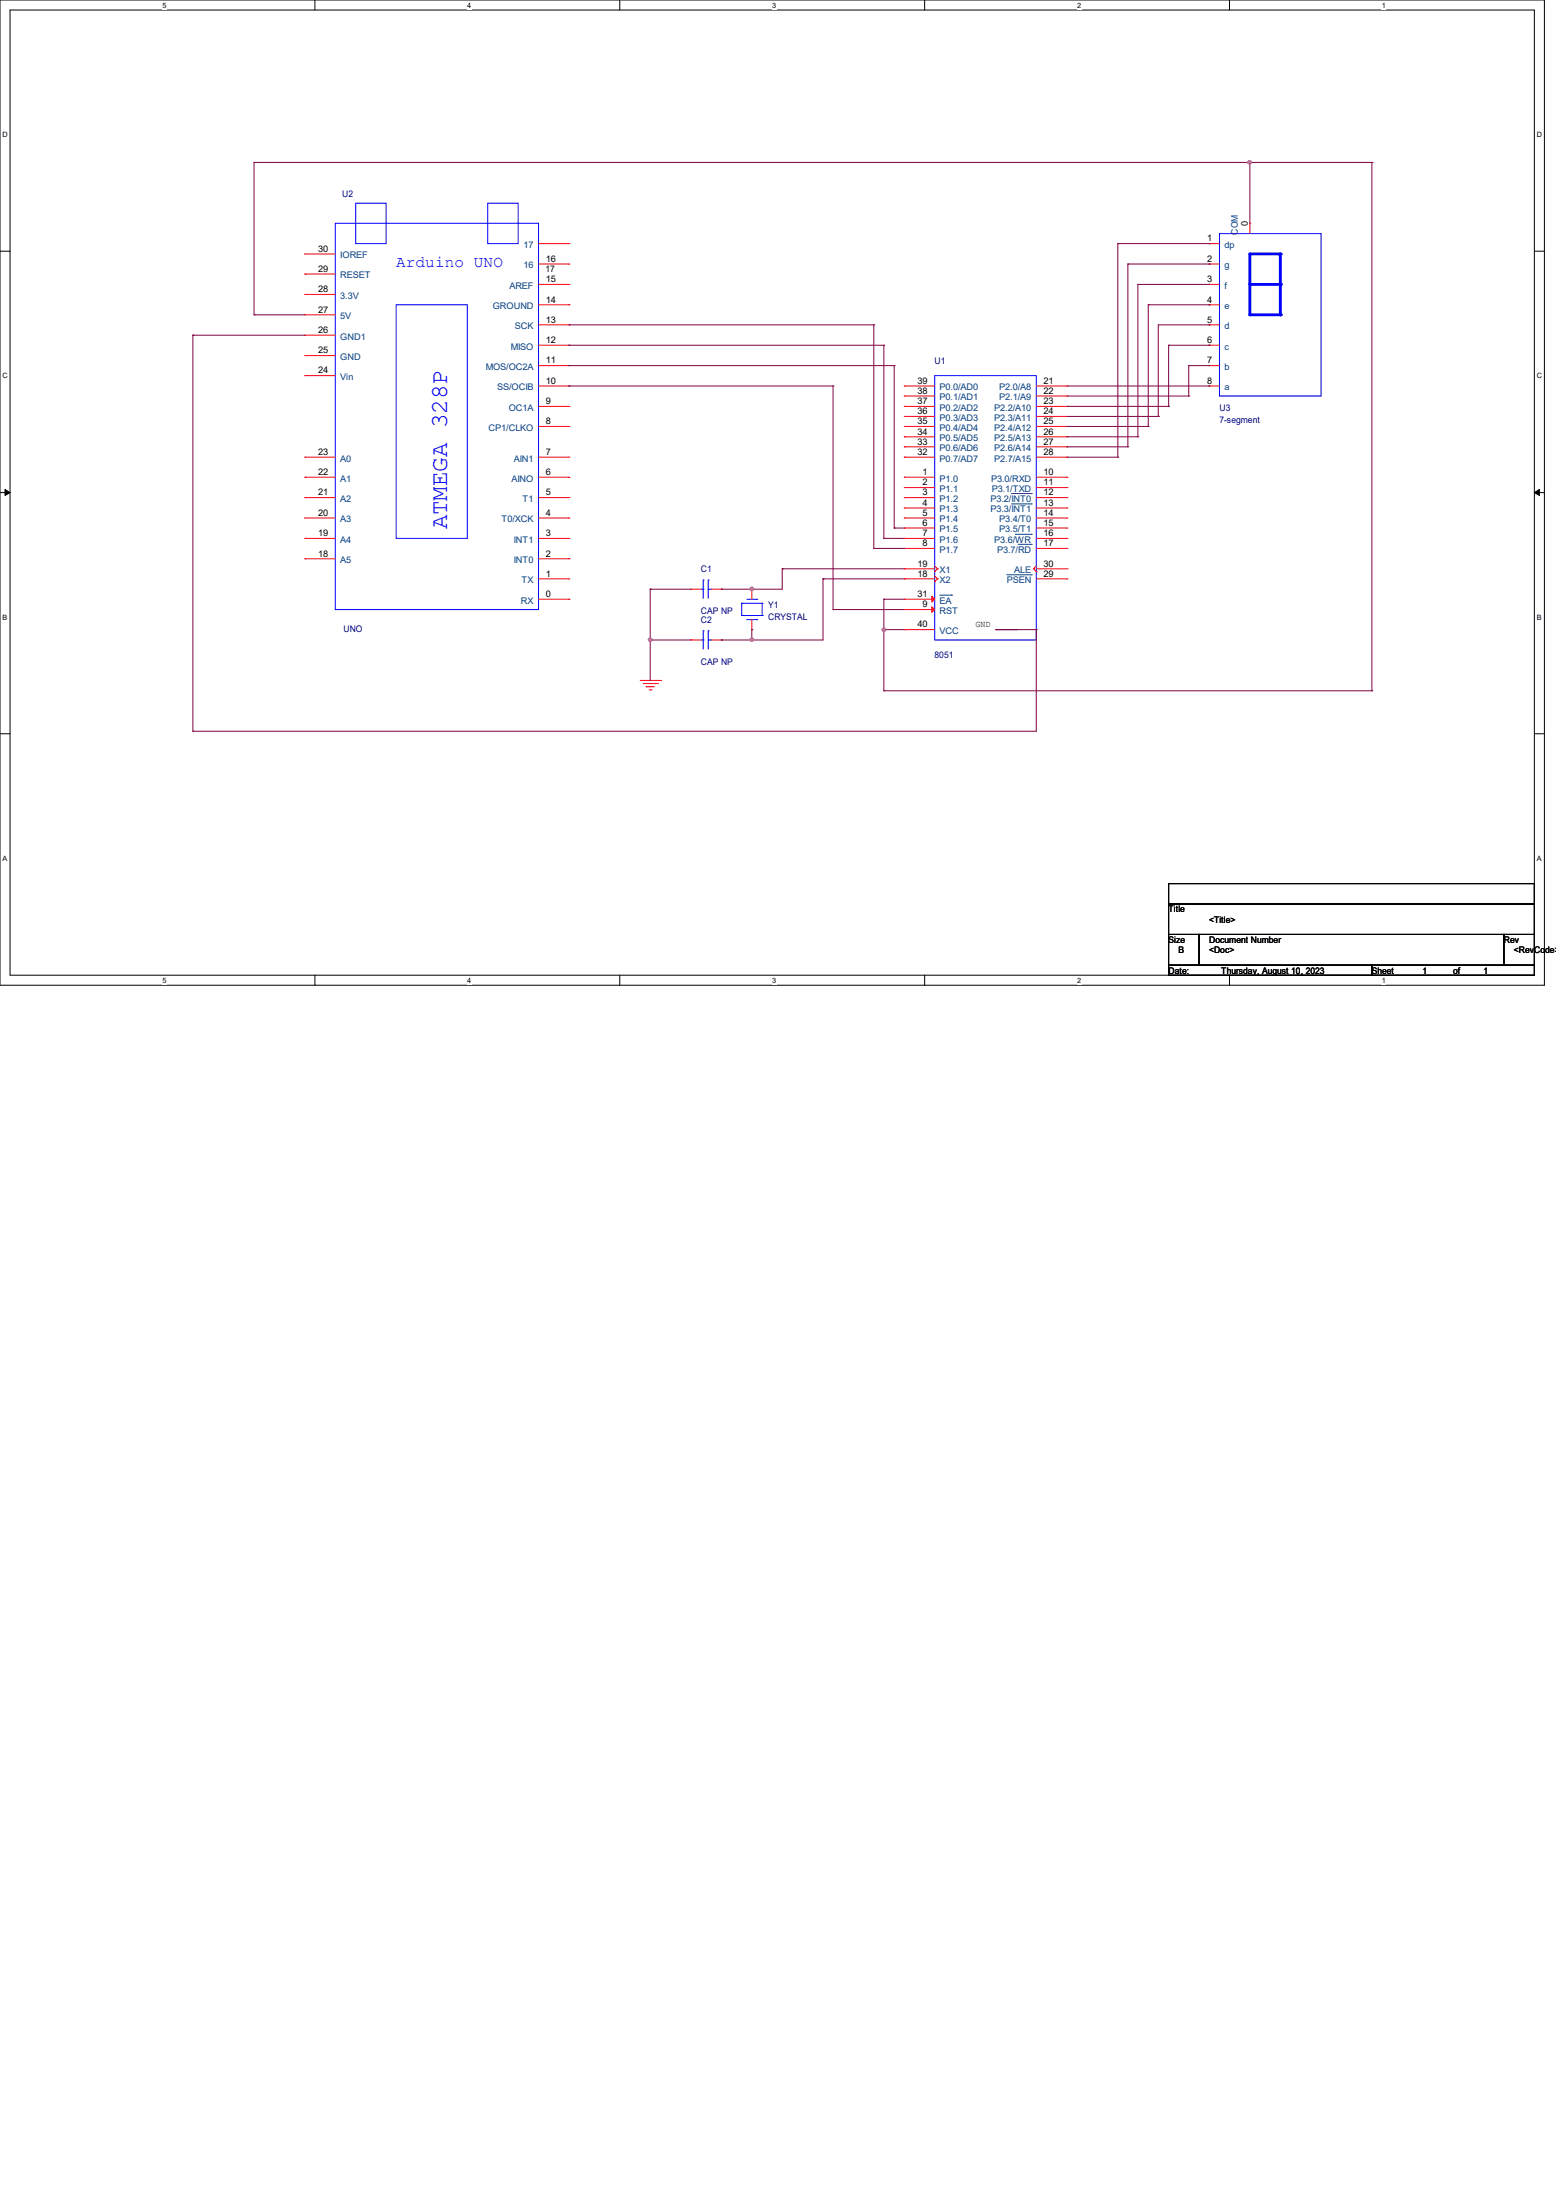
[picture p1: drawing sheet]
<svg xmlns="http://www.w3.org/2000/svg" width="210mm" height="297mm" viewBox="0 0 210 297" stroke-linecap="round" stroke-linejoin="round" font-family="sans-serif">
<path d="M0 0h208.4v133h-208.4zM1.4 1.4h205.7v130.3h-205.7z" fill="none" stroke="#000" stroke-width=".13"/>
<g fill="#fff">
<path d="M21.9 .1h.6v1.1h-.6z"/>
<path d="M21.9 131.8h.6v1.1h-.6z"/>
</g>
<path d="M42.5 0v1.4M42.5 131.7v1.3" fill="none" stroke="#000" stroke-width=".13"/>
<g fill="#fff">
<path d="M63.1 .1h.5v1.1h-.5z"/>
<path d="M63.1 131.8h.5v1.1h-.5z"/>
</g>
<path d="M83.7 0v1.4M83.7 131.7v1.3" fill="none" stroke="#000" stroke-width=".13"/>
<g fill="#fff">
<path d="M104.2 .1h.6v1.1h-.6z"/>
<path d="M104.2 131.8h.6v1.1h-.6z"/>
</g>
<path d="M124.8 0v1.4M124.8 131.7v1.3" fill="none" stroke="#000" stroke-width=".13"/>
<g fill="#fff">
<path d="M145.4 .1h.5v1.1h-.5z"/>
<path d="M145.4 131.8h.5v1.1h-.5z"/>
</g>
<path d="M165.9 0v1.4M165.9 131.7v1.3" fill="none" stroke="#000" stroke-width=".13"/>
<g fill="#fff">
<path d="M186.5 .1h.6v1.1h-.6z"/>
<path d="M186.5 131.8h.6v1.1h-.6z"/>
<path d="M.3 17.6h.8v1.1h-.8z"/>
<path d="M207.4 17.6h.8v1.1h-.8z"/>
<path d="M.3 50.2h.8v1.1h-.8z"/>
<path d="M207.4 50.2h.8v1.1h-.8z"/>
</g>
<path d="M0 33.9h1.4M207.1 33.9h1.3" fill="none" stroke="#000" stroke-width=".13"/>
<g fill="#fff">
<path d="M.3 82.8h.7v1.1h-.7z"/>
<path d="M207.4 82.8h.7v1.1h-.7z"/>
</g>
<path d="M0 66.5h1.4M207.1 66.5h1.3" fill="none" stroke="#000" stroke-width=".13"/>
<path d="M.7 66.1l.7 .4-.7 .4zM207.1 66.5l.7-.4v.8z" fill="#000" stroke="#000" stroke-width=".13"/>
<g fill="#fff">
<path d="M.3 115.3h.7v1.1h-.7z"/>
<path d="M207.4 115.3h.7v1.1h-.7z"/>
</g>
<path d="M0 99.1h1.4M134.4 85h2.8M137.2 85h.1M207.1 99.1h1.3M157.7 119.3h49.4v2.7h-49.4zM157.7 122h49.4v4.2h-49.4zM157.7 126.2h4.1v4.1h-4.1zM157.7 130.3h27.5v1.4h-27.5zM161.8 126.2h41.2v4.1h-41.2zM185.2 130.3h21.9v1.4h-21.9zM203 126.2h4.1v4.1h-4.1z" fill="none" stroke="#000" stroke-width=".13"/>
<g fill="none" stroke="#f00" stroke-width=".13">
<path d="M101.5 79.5h.1M101.5 79.5v1.4M86.4 91.9h2.8M86.8 92.3h1.9M87.2 92.7h.1M87.2 92.7h1.1M87.6 93.1h.3M87.9 93.1h.1M88.7 92.3h.1M89.2 91.9h.1M93.3 86.4h.1M93.3 86.4h1.3"/>
<path d="M96 86.4h1.4M97.4 86.4h.1M101.5 85h.1M101.5 83.7v1.3"/>
</g>
<g fill="none" stroke="#00f" stroke-width=".13">
<path d="M94.6 86.4h.3M94.9 86.4h.1M94.9 85.2h.1M94.9 85.2v2.4M95.6 85.2h.1M95.6 86.4h.1M95.6 86.4h.4M95.6 85.2v2.4M100.1 81.4h.1M100.1 83.1h.1M100.1 83.1h2.8M100.1 81.4h2.8"/>
<path d="M100.1 81.4v1.7M100.8 83.7h1.4M100.8 80.9h1.4M102.2 83.7h.1M102.2 80.9h.1M102.9 83.1h.1M102.9 81.4h.1M102.9 81.4v1.7"/>
</g>
<path d="M168.7 34.3h4.1" fill="none" stroke="#00f" stroke-width=".38"/>
<circle cx="172.8" cy="34.3" r=".19" fill="#00f"/>
<path d="M168.7 38.4h4.1" fill="none" stroke="#00f" stroke-width=".38"/>
<circle cx="172.8" cy="38.4" r=".19" fill="#00f"/>
<path d="M168.7 42.5h4.1" fill="none" stroke="#00f" stroke-width=".38"/>
<circle cx="172.8" cy="42.5" r=".19" fill="#00f"/>
<path d="M168.7 34.3v4.1" fill="none" stroke="#00f" stroke-width=".38"/>
<circle cx="168.7" cy="38.4" r=".19" fill="#00f"/>
<path d="M172.8 34.3v4.1" fill="none" stroke="#00f" stroke-width=".38"/>
<circle cx="172.8" cy="38.4" r=".19" fill="#00f"/>
<path d="M168.7 38.4v4.1" fill="none" stroke="#00f" stroke-width=".38"/>
<circle cx="168.7" cy="42.5" r=".19" fill="#00f"/>
<path d="M172.8 38.4v4.1" fill="none" stroke="#00f" stroke-width=".38"/>
<circle cx="172.8" cy="42.5" r=".19" fill="#00f"/>
<g fill="none" stroke="#00f" stroke-width=".13">
<path d="M45.3 30.1h27.4v52.2h-27.4zM48 27.4h4.1v5.5h-4.1zM65.8 27.4h4.1v5.5h-4.1zM164.6 31.5h13.7v22h-13.7zM53.5 41.1h9.6v31.6h-9.6zM126.2 50.7h13.7v35.7h-13.7zM94.6 79.5h.3M94.9 79.5h.1M94.9 78.3h.1M94.9 78.3v2.5M95.6 78.3h.1M95.6 79.5h.1"/>
<path d="M95.6 79.5h.4M95.6 78.3v2.5"/>
</g>
<g fill="none" stroke="#f00" stroke-width=".13">
<path d="M41.1 34.3h.1M41.1 37h.1M41.1 39.8h.1M41.1 34.3h4.2M41.1 37h4.2M41.1 39.8h4.2M72.7 32.9h4.1M72.7 35.6h4.1M72.7 38.4h4.1M76.8 38.4h.1M76.8 35.6h.1M76.8 32.9h.1"/>
<path d="M163.2 32.9h.1M163.2 35.6h.1M163.2 38.4h.1M163.2 32.9h1.4M163.2 35.6h1.4M163.2 38.4h1.4M168.7 30.1h.1M168.7 30.1v1.4M41.1 42.5h.1M41.1 45.3h.1M41.1 48h.1M41.1 50.7h.1"/>
<path d="M41.1 42.5h4.2M41.1 45.3h4.2M41.1 48h4.2M41.1 50.7h4.2M72.7 41.1h4.1M72.7 43.9h4.1M72.7 46.6h4.1M72.7 49.4h4.1M72.7 52.1h4.1M72.7 54.9h4.1M72.7 57.6h4.1M76.8 57.6h.1"/>
<path d="M76.8 54.9h.1M76.8 52.1h.1M76.8 49.4h.1M76.8 46.6h.1M76.8 43.9h.1M76.8 41.1h.1M122 52.1h.1M122 53.5h.1M122 54.9h.1M122 56.2h.1M122 57.6h.1M122 59h.1"/>
<path d="M122 52.1h4.2M122 53.5h4.2M122 54.9h4.2M122 56.2h4.2M122 57.6h4.2M122 59h4.2M139.9 52.1h4.1M139.9 53.5h4.1M139.9 54.9h4.1M139.9 56.2h4.1M139.9 57.6h4.1M139.9 59h4.1"/>
<path d="M144 52.1h.1M144 53.5h.1M144 54.9h.1M144 56.2h.1M144 57.6h.1M144 59h.1M163.2 41.1h.1M163.2 43.9h.1M163.2 46.6h.1M163.2 49.4h.1M163.2 52.1h.1M163.2 41.1h1.4"/>
<path d="M163.2 43.9h1.4M163.2 46.6h1.4M163.2 49.4h1.4M163.2 52.1h1.4M41.1 61.7h.1M41.1 64.4h.1M41.1 67.2h.1M41.1 69.9h.1M41.1 72.7h.1M41.1 75.4h.1M41.1 61.7h4.2M41.1 64.4h4.2"/>
<path d="M41.1 67.2h4.2M41.1 69.9h4.2M41.1 72.7h4.2M41.1 75.4h4.2M72.7 78.1h4.1M72.7 61.7h4.1M72.7 64.4h4.1M72.7 67.2h4.1M72.7 69.9h4.1M72.7 72.7h4.1M72.7 75.4h4.1M76.8 78.1h.1"/>
<path d="M76.8 75.4h.1M76.8 72.7h.1M76.8 69.9h.1M76.8 67.2h.1M76.8 64.4h.1M76.8 61.7h.1M93.3 79.5h.1M93.3 79.5h1.3M96 79.5h1.4M97.4 79.5h.1M122 76.8h.1M122 78.1h.1"/>
<path d="M122 60.3h.1M122 61.7h.1M122 64.4h.1M122 65.8h.1M122 67.2h.1M122 68.6h.1M122 69.9h.1M122 71.3h.1M122 72.7h.1M122 74h.1M122 78.1h4.2M122 76.8h4.2"/>
<path d="M122 60.3h4.2M122 61.7h4.2M122 64.4h4.2M122 65.8h4.2M122 67.2h4.2M122 68.6h4.2M122 69.9h4.2M122 71.3h4.2M122 72.7h4.2M122 74h4.2M126.2 77.2h.1M126.2 78.5h.1"/>
<path d="M126.2 76.4l.3 .4M126.2 77.8l.3 .3M126.5 76.8h.1M126.5 78.1h.1M126.5 76.8l-.3 .4M126.5 78.1l-.3 .4M139.5 76.8h.1M139.5 76.8l.4 .4M139.9 77.2h.1M139.9 78.1h4.1M139.9 76.4l-.4 .4M139.9 76.8h4.1"/>
<path d="M139.9 60.3h4.1M139.9 61.7h4.1M139.9 64.4h4.1M139.9 65.8h4.1M139.9 67.2h4.1M139.9 68.6h4.1M139.9 69.9h4.1M139.9 71.3h4.1M139.9 72.7h4.1M139.9 74h4.1M144 78.1h.1M144 76.8h.1"/>
<path d="M144 60.3h.1M144 61.7h.1M144 64.4h.1M144 65.8h.1M144 67.2h.1M144 68.6h.1M144 69.9h.1M144 71.3h.1M144 72.7h.1M144 74h.1M72.7 80.9h4.1M76.8 80.9h.1"/>
<path d="M122 85h.1M122 80.9h.1M122 82.3h.1M122 85h4.2M122 80.9h4.2M122 82.3h4.2"/>
</g>
<path d="M135.9 77.6h3.3M136.5 66.6h2.7M136.5 68h2.7M137 72.1h2.2M137.4 73.5h1.8M139.2 77.6h.1M139.2 66.6h.1M139.2 68h.1M139.2 72.1h.1M139.2 73.5h.1M126.8 80.3h1.6M128.4 80.3h.1" fill="none" stroke="#004080" stroke-width=".13"/>
<g fill="#f00" stroke="#f00" stroke-width=".13">
<path d="M125.8 80.5l.4 .4-.4 .4z"/>
<path d="M125.8 81.9l.4 .4-.4 .4z"/>
</g>
<g fill="none" stroke="#800040" stroke-width=".13">
<path d="M34.3 21.9h.1M34.3 21.9h150.9M34.3 21.9v20.6M150.9 32.9h.1M150.9 32.9v28.8M150.9 32.9h12.3M152.2 35.6h.1M152.2 35.6v24.7M152.2 35.6h11M153.6 38.4h.1M153.6 38.4v20.6M153.6 38.4h9.6"/>
<path d="M163.2 38.4h.1M163.2 35.6h.1M163.2 32.9h.1M168.7 21.9h.1M168.7 21.9v8.2M185.2 21.9h.1M185.2 21.9v71.4M26 45.3h.1M26 45.3h15.1M26 45.3v53.4M34.3 42.5h.1M34.3 42.5h6.8"/>
<path d="M76.8 52.1h.1M76.8 49.4h.1M76.8 46.6h.1M76.8 43.9h.1M76.8 52.1h35.6M76.8 49.4h43.9M76.8 46.6h42.5M76.8 43.9h41.1M112.4 52.1h.1M112.4 52.1v30.2M117.9 43.9h.1M117.9 43.9v30.1"/>
<path d="M119.3 46.6h.1M119.3 46.6v26.1M120.7 49.4h.1M120.7 49.4v21.9M144 52.1h19.2M144 53.5h16.4M144 54.9h13.7M144 56.2h12.3M144 57.6h11M144 59h9.6M153.6 59h.1M155 57.6h.1"/>
<path d="M155 41.1h.1M155 41.1v16.5M155 41.1h8.2M156.3 56.2h.1M157.7 54.9h.1M157.7 46.6h.1M157.7 46.6h5.5M157.7 46.6v8.3M160.4 53.5h.1M160.4 49.4h.1M160.4 49.4h2.8M160.4 49.4v4.1"/>
<path d="M163.2 52.1h.1M163.2 49.4h.1M163.2 46.6h.1M163.2 43.9h.1M163.2 41.1h.1M163.2 43.9h-6.9v12.3M87.8 79.5h.1M87.8 79.5h5.5M87.8 79.5v12.4M97.4 79.5h.1M101.5 79.5h.1M105.6 76.8h.1"/>
<path d="M105.6 76.8v2.7h-8.2M105.6 76.8h16.4M111.1 78.1h.1M111.1 78.1v8.3h-13.7M111.1 78.1h10.9M117.9 74h.1M117.9 74h4.1M119.3 72.7h.1M119.3 72.7h2.7M120.7 71.3h.1M120.7 71.3h1.3M144 60.3h8.2"/>
<path d="M144 61.7h6.9M150.9 61.7h.1M152.2 60.3h.1M26 98.7h.1M87.8 86.4h.1M87.8 86.4h5.5M97.4 86.4h.1M101.5 85h.1M101.5 86.4h.1M101.5 85v1.4M112.4 82.3h.1M112.4 82.3h9.6"/>
<path d="M119.3 80.9h.1M119.3 85h.1M119.3 93.3h.1M119.3 85h2.7M119.3 80.9v12.4M119.3 80.9h2.7M119.3 93.3h65.9M134.4 85h.1M134.4 85h5.5M139.9 85h.1M139.9 85v13.7h-113.9M185.2 93.3h.1"/>
</g>
<g fill="#f0f" stroke="#f0f" stroke-width=".13">
<circle cx="168.7" cy="21.9" r=".24"/>
<circle cx="87.8" cy="86.4" r=".24"/>
<circle cx="101.5" cy="79.5" r=".24"/>
<circle cx="101.5" cy="86.4" r=".24"/>
<circle cx="119.3" cy="85" r=".24"/>
</g>
<text font-size="3.3" fill="#00f" x="60.4" y="71.5" transform="rotate(-90 60.4 71.5)">ATMEGA 328P</text>
<text font-size="2.2" fill="#00f" x="53.5" y="36.1">Arduino UNO</text>
<g font-size="1.2" fill="#000080">
<text x="46.2" y="26.6">U2</text>
<text x="126.2" y="49.1">U1</text>
<text x="164.6" y="55.5">U3</text>
<text x="164.6" y="57.1">7-segment</text>
<text x="94.6" y="77.3">C1</text>
<text x="94.6" y="82.9">CAP NP</text>
<text x="103.7" y="82">Y1</text>
<text x="103.7" y="83.7">CRYSTAL</text>
<text x="46.4" y="85.3">UNO</text>
<text x="94.6" y="84.1">C2</text>
<text x="94.6" y="89.7">CAP NP</text>
<text x="126.2" y="88.9">8051</text>
</g>
<g font-size="1.2">
<text x="42.9" y="34">30</text>
<text x="73.7" y="35.3">16</text>
<text x="162.9" y="32.6">1</text>
<text x="162.9" y="35.3">2</text>
<text x="168.4" y="30.6" transform="rotate(-90 168.4 30.6)">0</text>
<text x="42.9" y="36.7">29</text>
<text x="42.9" y="39.5">28</text>
<text x="73.6" y="36.8">17</text>
<text x="73.7" y="40.9">14</text>
<text x="73.7" y="38.1">15</text>
<text x="162.9" y="38.1">3</text>
<text x="162.9" y="40.9">4</text>
<text x="42.9" y="42.2">27</text>
<text x="42.9" y="45">26</text>
<text x="42.9" y="47.7">25</text>
<text x="73.7" y="46.3">12</text>
<text x="73.7" y="43.6">13</text>
<text x="162.9" y="43.6">5</text>
<text x="162.9" y="46.3">6</text>
<text x="42.9" y="50.4">24</text>
<text x="73.7" y="51.8">10</text>
<text x="73.7" y="49.1">11</text>
<text x="123.8" y="51.8">39</text>
<text x="123.8" y="53.2">38</text>
<text x="140.8" y="51.8">21</text>
<text x="140.8" y="53.2">22</text>
<text x="162.9" y="49.1">7</text>
<text x="162.9" y="51.8">8</text>
<text x="73.7" y="57.3">8</text>
<text x="73.7" y="54.6">9</text>
<text x="123.8" y="54.6">37</text>
<text x="123.8" y="55.9">36</text>
<text x="123.8" y="57.3">35</text>
<text x="123.8" y="58.7">34</text>
<text x="140.8" y="54.6">23</text>
<text x="140.8" y="55.9">24</text>
<text x="140.8" y="57.3">25</text>
<text x="140.8" y="58.7">26</text>
<text x="42.9" y="61.4">23</text>
<text x="42.9" y="64.1">22</text>
<text x="73.7" y="64.1">6</text>
<text x="73.7" y="61.4">7</text>
<text x="123.8" y="60">33</text>
<text x="123.8" y="61.4">32</text>
<text x="124.5" y="64.1">1</text>
<text x="124.5" y="65.5">2</text>
<text x="140.8" y="60">27</text>
<text x="140.8" y="61.4">28</text>
<text x="140.8" y="64.1">10</text>
<text x="140.8" y="65.5">11</text>
<text x="42.9" y="66.9">21</text>
<text x="42.9" y="69.6">20</text>
<text x="73.7" y="69.6">4</text>
<text x="73.7" y="66.9">5</text>
<text x="124.5" y="66.9">3</text>
<text x="124.5" y="68.3">4</text>
<text x="124.5" y="69.6">5</text>
<text x="124.5" y="71">6</text>
<text x="140.8" y="66.9">12</text>
<text x="140.8" y="68.3">13</text>
<text x="140.8" y="69.6">14</text>
<text x="140.8" y="71">15</text>
<text x="42.9" y="72.4">19</text>
<text x="42.9" y="75.1">18</text>
<text x="73.7" y="77.9">1</text>
<text x="73.7" y="75.1">2</text>
<text x="73.7" y="72.4">3</text>
<text x="123.8" y="76.5">19</text>
<text x="123.8" y="77.9">18</text>
<text x="124.5" y="72.4">7</text>
<text x="124.5" y="73.7">8</text>
<text x="140.8" y="77.9">29</text>
<text x="140.8" y="76.5">30</text>
<text x="140.8" y="72.4">16</text>
<text x="140.8" y="73.7">17</text>
<text x="73.7" y="80.6">0</text>
<text x="123.8" y="80.6">31</text>
<text x="124.5" y="82">9</text>
<text x="123.8" y="84.7">40</text>
<text x="131.7" y="84.7">GND</text>
<text x="157.7" y="123.2">Title</text>
<text x="163.2" y="124.6">&lt;Title&gt;</text>
<text x="157.7" y="127.3">Size</text>
<text x="157.7" y="131.4">Date:</text>
<text x="159.1" y="128.7">B</text>
<text x="163.2" y="128.7">&lt;Doc&gt;</text>
<text x="163.2" y="127.3">Document Number</text>
<text x="164.8" y="131.4">Thursday, August 10, 2023</text>
<text x="185.2" y="131.4">Sheet</text>
<text x="192" y="131.4">1</text>
<text x="196.1" y="131.4">of</text>
<text x="200.2" y="131.4">1</text>
<text x="203" y="127.3">Rev</text>
<text x="204.3" y="128.7">&lt;RevCode&gt;</text>
</g>
<g font-size="1.2" fill="#004080">
<text x="45.9" y="34.9">IOREF</text>
<text x="70.7" y="33.5">17</text>
<text x="165.3" y="33.5">dp</text>
<text x="167.1" y="31.7" transform="rotate(-90 167.1 31.7)">COM</text>
<text x="45.9" y="37.6">RESET</text>
<text x="45.9" y="40.3">3.3V</text>
<text x="66.5" y="41.7">GROUND</text>
<text x="68.7" y="39">AREF</text>
<text x="70.7" y="36.2">16</text>
<text x="165.3" y="36.2">g</text>
<text x="165.3" y="39">f</text>
<text x="165.3" y="41.7">e</text>
<text x="45.9" y="43.1">5V</text>
<text x="45.9" y="45.8">GND1</text>
<text x="69" y="47.2">MISO</text>
<text x="69.5" y="44.4">SCK</text>
<text x="165.3" y="44.4">d</text>
<text x="165.3" y="47.2">c</text>
<text x="45.9" y="48.6">GND</text>
<text x="45.9" y="51.3">Vin</text>
<text x="65.6" y="50">MOS/OC2A</text>
<text x="67.1" y="52.7">SS/OCIB</text>
<text x="126.8" y="52.7">P0.0/AD0</text>
<text x="134.9" y="52.7">P2.0/A8</text>
<text x="165.3" y="50">b</text>
<text x="165.3" y="52.7">a</text>
<text x="66" y="58.2">CP1/CLKO</text>
<text x="68.7" y="55.5">OC1A</text>
<text x="126.8" y="54.1">P0.1/AD1</text>
<text x="126.8" y="55.5">P0.2/AD2</text>
<text x="126.8" y="56.8">P0.3/AD3</text>
<text x="126.8" y="58.2">P0.4/AD4</text>
<text x="126.8" y="59.6">P0.5/AD5</text>
<text x="134.2" y="55.5">P2.2/A10</text>
<text x="134.2" y="56.8">P2.3/A11</text>
<text x="134.2" y="58.2">P2.4/A12</text>
<text x="134.2" y="59.6">P2.5/A13</text>
<text x="134.9" y="54.1">P2.1/A9</text>
<text x="45.9" y="62.3">A0</text>
<text x="45.9" y="65">A1</text>
<text x="69" y="65">AINO</text>
<text x="69.3" y="62.3">AIN1</text>
<text x="126.8" y="60.9">P0.6/AD6</text>
<text x="126.8" y="62.3">P0.7/AD7</text>
<text x="126.8" y="65">P1.0</text>
<text x="133.8" y="65">P3.0/RXD</text>
<text x="134.2" y="60.9">P2.6/A14</text>
<text x="134.2" y="62.3">P2.7/A15</text>
<text x="45.9" y="67.8">A2</text>
<text x="45.9" y="70.5">A3</text>
<text x="67.7" y="70.5">T0/XCK</text>
<text x="70.5" y="67.8">T1</text>
<text x="126.8" y="66.4">P1.1</text>
<text x="126.8" y="67.8">P1.2</text>
<text x="126.8" y="69.2">P1.3</text>
<text x="126.8" y="70.5">P1.4</text>
<text x="126.8" y="71.9">P1.5</text>
<text x="133.7" y="67.8">P3.2/INT0</text>
<text x="133.7" y="69.2">P3.3/INT1</text>
<text x="133.9" y="66.4">P3.1/TXD</text>
<text x="134.9" y="70.5">P3.4/T0</text>
<text x="134.9" y="71.9">P3.5/T1</text>
<text x="45.9" y="73.3">A4</text>
<text x="45.9" y="76">A5</text>
<text x="69.3" y="76">INT0</text>
<text x="69.3" y="73.3">INT1</text>
<text x="126.8" y="77.4">X1</text>
<text x="126.8" y="73.3">P1.6</text>
<text x="126.8" y="74.6">P1.7</text>
<text x="134.2" y="73.3">P3.6/WR</text>
<text x="134.6" y="74.6">P3.7/RD</text>
<text x="136.9" y="77.4">ALE</text>
<text x="70.3" y="81.5">RX</text>
<text x="70.4" y="78.7">TX</text>
<text x="126.8" y="81.5">EA</text>
<text x="126.8" y="78.7">X2</text>
<text x="126.8" y="82.9">RST</text>
<text x="135.9" y="78.7">PSEN</text>
<text x="126.8" y="85.6">VCC</text>
</g>
<g font-size="1">
<text x="21.9" y="1">5</text>
<text x="63.1" y="1">4</text>
<text x="104.2" y="1">3</text>
<text x="145.4" y="1">2</text>
<text x="186.5" y="1">1</text>
<text x=".3" y="18.5">D</text>
<text x="207.4" y="18.5">D</text>
<text x=".3" y="51.1">C</text>
<text x="207.4" y="51.1">C</text>
<text x=".3" y="83.7">B</text>
<text x="207.4" y="83.7">B</text>
<text x=".3" y="116.2">A</text>
<text x="207.4" y="116.2">A</text>
<text x="21.9" y="132.7">5</text>
<text x="63.1" y="132.7">4</text>
<text x="104.2" y="132.7">3</text>
<text x="145.4" y="132.7">2</text>
<text x="186.5" y="132.7">1</text>
</g>
</svg>
